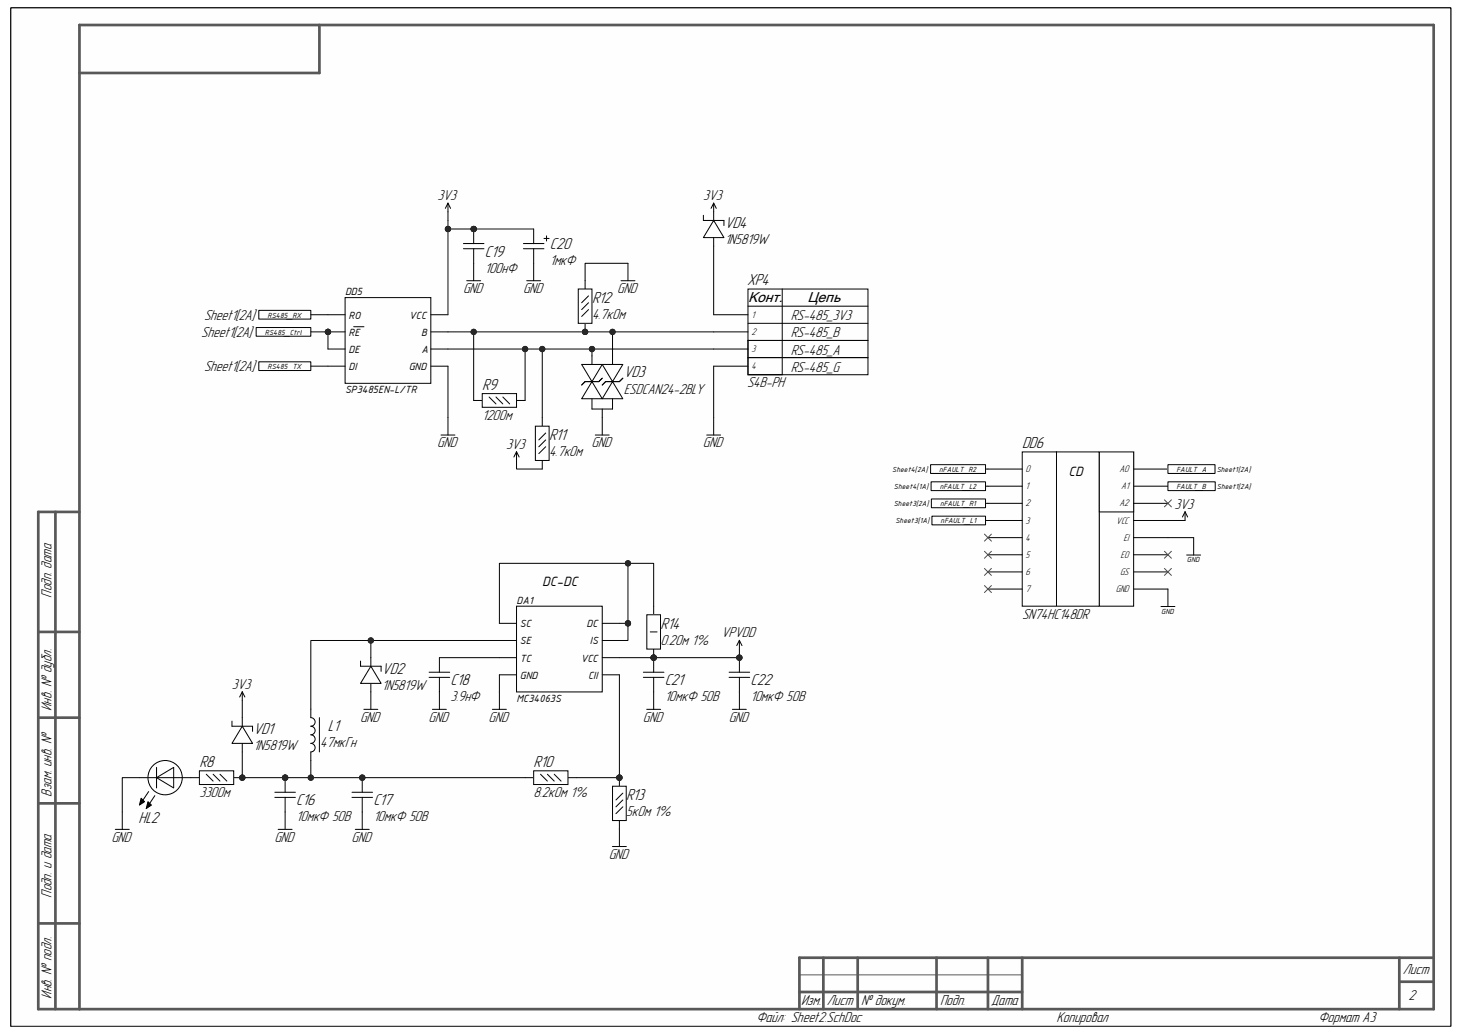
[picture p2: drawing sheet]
<svg xmlns="http://www.w3.org/2000/svg" width="297mm" height="210mm" viewBox="0 0 297 210" stroke-linecap="round" stroke-linejoin="round" font-family="sans-serif">
<path d="M2.2 1.6h292.5v206.8h-292.5z" fill-rule="evenodd" fill="#fefefe"/>
<path d="M2.2 1.6h292.5v206.8h-292.5z" fill="none" stroke="#000" stroke-width=".2"/>
<path d="M2.2 1.6h292.5v206.8h-292.5z" fill-rule="evenodd" fill="#fefefe"/>
<path d="M2.2 1.6h292.5v206.8h-292.5z" fill="none" stroke="#000" stroke-width=".2"/>
<g fill="none" stroke="#585858" stroke-width=".55">
<path d="M64.9 5.1v9.7h-48.8M11.3 104v101M16.1 104h-8.3v101h283.5v-199.9h-275.2v199.9M7.8 128.3h8.3M7.8 145.8h8.3M7.8 163.2h8.3M7.8 187.6h8.3M167.3 194.5v10.5M174.2 194.5v10.5M190.3 194.5v10.5M200.7 194.5v10.5M207.7 194.5v10.5"/>
<path d="M284.3 194.5v10.5M284.3 199.4h7M291.3 194.5h-128.9v10.5M162.4 201.5h45.3"/>
</g>
<path d="M162.4 198h45.3" fill="none" stroke="#585858" stroke-width=".2"/>
<path d="M104.9 123.1h17.4v17.4h-17.4z" fill-rule="evenodd" fill="#fefefe"/>
<path d="M75.3 133.6v1.7M75.3 138.8v1.7M101.5 130.1h3.4M101.5 133.6h3.4M101.5 137.1h3.4M101.5 126.6h3.4M104.9 123.1h17.4v17.4h-17.4zM122.3 130.1h3.5M122.3 133.6h3.5M122.3 137.1h3.5M122.3 126.6h3.5" fill="none" stroke="#000" stroke-width=".2"/>
<path d="M75.3 135.3l2.1 3.5h-4.2z" fill="#fefefe"/>
<path d="M124.4 72.3v1.7M73.2 134.3v1h4.2v1.1M75.3 135.3l2.1 3.5h-4.2zM73.9 144.1h2.9M75.3 140.5v3.6" fill="none" stroke="#000" stroke-width=".2"/>
<path d="M122.3 74h4.2l-2.1 3.5z" fill="#fefefe"/>
<path d="M120.3 72.3v1.7M122.3 74h4.2l-2.1 3.5z" fill="none" stroke="#000" stroke-width=".2"/>
<path d="M118.2 74h4.1l-2 3.5z" fill="#fefefe"/>
<path d="M118.2 74h4.1l-2 3.5zM122.3 76.8l-.6 .7h-2.8l-.7 .7M126.5 76.8l-.7 .7h-2.8l-.7 .7" fill="none" stroke="#000" stroke-width=".2"/>
<path d="M120.3 77.5l2 3.5h-4.1z" fill="#fefefe"/>
<path d="M120.3 77.5l2 3.5h-4.1z" fill="none" stroke="#000" stroke-width=".2"/>
<path d="M124.4 77.5l2.1 3.5h-4.2z" fill="#fefefe"/>
<path d="M122.3 76.8l-.6 .7h-2.8l-.7 .7M124.4 77.5l2.1 3.5h-4.2zM126.5 76.8l-.7 .7h-2.8l-.7 .7M120.3 81v2.1h4.1v-2.1M120.9 88.4h2.9M122.3 83.1v5.3" fill="none" stroke="#000" stroke-width=".2"/>
<circle cx="96.2" cy="46.5" r=".53" fill="#262626"/>
<circle cx="96.2" cy="46.5" r=".53" fill="none" stroke="#262626" stroke-width=".2"/>
<path d="M94.1 50.5h4.2M94.1 49.5h4.2M96.2 46.5v3M96.2 50.5v3" fill="none" stroke="#000" stroke-width=".2"/>
<circle cx="96.2" cy="46.5" r=".53" fill="#262626"/>
<circle cx="96.2" cy="46.5" r=".53" fill="none" stroke="#262626" stroke-width=".2"/>
<g fill="none" stroke="#000" stroke-width=".2">
<path d="M91 41.3l-.5 1M91 41.3l.5 1M91 41.3v1.7M94.8 57h2.8M96.2 53.5v3.5M106.3 49.5h4.2M106.3 50.5h4.2M107 57h2.8M108.4 46.5v3M108.4 50.5v6.5M110.5 48.4h1.1M111 47.9v1.1"/>
<path d="M152 58.7h24.3v10.5h-24.3zM158.9 58.7v10.5M145 63.9h7M145 67.4h7M145 70.9h7M145 74.4h7M152 69.2h6.9v6.9h-6.9zM152 69.2h24.3v3.4h-24.3zM152 72.6h24.3v3.5h-24.3zM152 62.2h24.3M152 65.7h24.3M143.6 88.4h2.8"/>
<path d="M145 84.8v3.6M87.2 137.6h4.2M87.2 136.5h4.2M89.3 133.6v2.9M89.3 137.6v6.5M150.2 130.1l-.5 1M150.2 130.1l.5 1M150.2 130.1v1.7M87.8 144.1h2.9M100 144.1h2.9M101.5 140.5v3.6"/>
</g>
<circle cx="132.8" cy="133.6" r=".53" fill="#262626"/>
<circle cx="132.8" cy="133.6" r=".53" fill="none" stroke="#262626" stroke-width=".2"/>
<path d="M130.7 137.6h4.2M130.7 136.5h4.2M132.8 133.6v2.9M132.8 137.6v2.9" fill="none" stroke="#000" stroke-width=".2"/>
<circle cx="132.8" cy="133.6" r=".53" fill="#262626"/>
<circle cx="132.8" cy="133.6" r=".53" fill="none" stroke="#262626" stroke-width=".2"/>
<circle cx="150.2" cy="133.6" r=".53" fill="#262626"/>
<circle cx="150.2" cy="133.6" r=".53" fill="none" stroke="#262626" stroke-width=".2"/>
<path d="M148.1 137.6h4.2M148.1 136.5h4.2M150.2 133.6v2.9M150.2 137.6v2.9" fill="none" stroke="#000" stroke-width=".2"/>
<circle cx="150.2" cy="133.6" r=".53" fill="#262626"/>
<circle cx="150.2" cy="133.6" r=".53" fill="none" stroke="#262626" stroke-width=".2"/>
<circle cx="125.8" cy="158" r=".53" fill="#262626"/>
<circle cx="125.8" cy="158" r=".53" fill="none" stroke="#262626" stroke-width=".2"/>
<path d="M125.8 158v1.7M125.8 166.7v1.7" fill="none" stroke="#000" stroke-width=".2"/>
<circle cx="125.8" cy="158" r=".53" fill="#262626"/>
<circle cx="125.8" cy="158" r=".53" fill="none" stroke="#262626" stroke-width=".2"/>
<path d="M124.4 159.7h2.8v7h-2.8z" fill-rule="evenodd" fill="#fefefe"/>
<path d="M124.4 159.7h2.8v7h-2.8zM131.4 144.1h2.8M132.8 140.5v3.6M148.8 144.1h2.8M150.2 140.5v3.6M124.4 171.9h2.8M125.8 168.4v3.5M126.5 163.9l-1.4 1.4M126.5 162.5l-1.4 1.4M126.5 161.1l-1.4 1.4" fill="none" stroke="#000" stroke-width=".2"/>
<circle cx="132.8" cy="133.6" r=".53" fill="#262626"/>
<circle cx="132.8" cy="133.6" r=".53" fill="none" stroke="#262626" stroke-width=".2"/>
<path d="M132.8 131.8v1.8" fill="none" stroke="#000" stroke-width=".2"/>
<circle cx="132.8" cy="133.6" r=".53" fill="#262626"/>
<circle cx="132.8" cy="133.6" r=".53" fill="none" stroke="#262626" stroke-width=".2"/>
<path d="M132.8 123.1v1.8" fill="none" stroke="#000" stroke-width=".2"/>
<path d="M131.4 124.9h2.8v6.9h-2.8z" fill-rule="evenodd" fill="#fefefe"/>
<path d="M131.4 124.9h2.8v6.9h-2.8zM132.1 128.3h1.4M106.7 158h1.7M115.4 158h1.7" fill="none" stroke="#000" stroke-width=".2"/>
<path d="M108.4 156.6h7v2.7h-7z" fill-rule="evenodd" fill="#fefefe"/>
<path d="M108.4 156.6h7v2.7h-7zM109.8 157.3l1.4 1.3M111.2 157.3l1.4 1.3M112.6 157.3l1.4 1.3" fill="none" stroke="#000" stroke-width=".2"/>
<circle cx="57.9" cy="158" r=".53" fill="#262626"/>
<circle cx="57.9" cy="158" r=".53" fill="none" stroke="#262626" stroke-width=".2"/>
<path d="M57.9 158v2.9M55.8 162h4.2M55.8 160.9h4.2M57.9 162v2.9" fill="none" stroke="#000" stroke-width=".2"/>
<circle cx="57.9" cy="158" r=".53" fill="#262626"/>
<circle cx="57.9" cy="158" r=".53" fill="none" stroke="#262626" stroke-width=".2"/>
<circle cx="73.6" cy="158" r=".53" fill="#262626"/>
<circle cx="73.6" cy="158" r=".53" fill="none" stroke="#262626" stroke-width=".2"/>
<path d="M73.6 158v2.9M71.5 162h4.2M71.5 160.9h4.2M73.6 162v2.9" fill="none" stroke="#000" stroke-width=".2"/>
<circle cx="73.6" cy="158" r=".53" fill="#262626"/>
<circle cx="73.6" cy="158" r=".53" fill="none" stroke="#262626" stroke-width=".2"/>
<path d="M145 43v1.8M145 48.3v1.7M49.2 140.5l-.5 1.1M49.2 140.5l.5 1.1M49.2 140.5v1.8M63.1 144v1.8a.87 .87 0 0 1 .9 .8 .87 .87 0 0 1-.9 .9 .87 .87 0 0 1 .9 .9 .87 .87 0 0 1-.9 .8 .87 .87 0 0 1 .9 .9 .87 .87 0 0 1-.9 .9 .87 .87 0 0 1 .9 .9 .87 .87 0 0 1-.9 .8v1.8M64.9 145.8v6.9M56.5 168.5h2.8M57.9 164.9v3.6M72.2 168.5h2.8M73.6 164.9v3.6" fill="none" stroke="#000" stroke-width=".2"/>
<path d="M145 44.8l2.1 3.5h-4.2z" fill="#fefefe"/>
<path d="M142.9 43.7v1.1h4.2v1M145 44.8l2.1 3.5h-4.2zM145 41.3l-.5 1M145 41.3l.5 1M145 41.3v1.7M49.2 145.8v1.7M49.2 151v1.7" fill="none" stroke="#000" stroke-width=".2"/>
<path d="M49.2 147.5l2.1 3.5h-4.2z" fill="#fefefe"/>
<path d="M28.3 158h3.5M35.3 158h3.5M47.1 146.5v1h4.2v1M49.2 147.5l2.1 3.5h-4.2z" fill="none" stroke="#000" stroke-width=".2"/>
<path d="M31.8 158l3.5-2.1v4.1z" fill="#fefefe"/>
<g fill="none" stroke="#000" stroke-width=".2">
<path d="M31.8 158l3.5-2.1v4.1zM31.8 158h3.5M31.8 155.9v4.1M28.7 162.1l.7 .7-1.1 .7zM30.1 162.8l.7 .7-1.1 .7zM30.2 160.8l-1.7 2.6M31.5 161.6l-1.8 2.6"/>
<circle cx="33.5" cy="158" r="3.5"/>
</g>
<path d="M28.7 162.1l.7 .7-1.1 .7zM30.1 162.8l.7 .7-1.1 .7z" fill="#000"/>
<circle cx="49.2" cy="158" r=".53" fill="#262626"/>
<circle cx="49.2" cy="158" r=".53" fill="none" stroke="#262626" stroke-width=".2"/>
<path d="M47.5 158h1.7" fill="none" stroke="#000" stroke-width=".2"/>
<circle cx="49.2" cy="158" r=".53" fill="#262626"/>
<circle cx="49.2" cy="158" r=".53" fill="none" stroke="#262626" stroke-width=".2"/>
<path d="M38.8 158h1.7" fill="none" stroke="#000" stroke-width=".2"/>
<path d="M40.5 156.6h7v2.7h-7z" fill-rule="evenodd" fill="#fefefe"/>
<path d="M40.5 156.6h7v2.7h-7zM41.9 157.3l1.4 1.3M43.3 157.3l1.4 1.3M44.7 157.3l1.4 1.3M23.4 168.5h2.9M24.8 164.9v3.6" fill="none" stroke="#000" stroke-width=".2"/>
<path d="M189.3 104.8h10.9v1.8h-10.9z" fill-rule="evenodd" fill="#fefefe"/>
<path d="M189.3 104.8h10.9v1.8h-10.9z" fill="none" stroke="#000" stroke-width=".2"/>
<path d="M189.2 101.3h11v1.8h-11z" fill-rule="evenodd" fill="#fefefe"/>
<path d="M189.2 101.3h11v1.8h-11z" fill="none" stroke="#000" stroke-width=".2"/>
<path d="M189.2 97.9h11v1.7h-11z" fill-rule="evenodd" fill="#fefefe"/>
<path d="M189.2 97.9h11v1.7h-11z" fill="none" stroke="#000" stroke-width=".2"/>
<path d="M189.1 94.4h11.1v1.8h-11.1z" fill-rule="evenodd" fill="#fefefe"/>
<path d="M189.1 94.4h11.1v1.8h-11.1z" fill="none" stroke="#000" stroke-width=".2"/>
<path d="M214.6 91.8h8.7v31.3h-8.7z" fill-rule="evenodd" fill="#fefefe"/>
<path d="M214.6 91.8h8.7v31.3h-8.7z" fill="none" stroke="#000" stroke-width=".2"/>
<path d="M207.7 91.8h6.9v31.3h-6.9z" fill-rule="evenodd" fill="#fefefe"/>
<path d="M207.7 91.8h6.9v31.3h-6.9z" fill="none" stroke="#000" stroke-width=".2"/>
<path d="M223.3 91.8h7v31.3h-7z" fill-rule="evenodd" fill="#fefefe"/>
<path d="M200.7 95.3h7M200.7 98.8h7M223.3 91.8h7v31.3h-7zM200.7 102.2h7M200.7 105.7h7" fill="none" stroke="#000" stroke-width=".2"/>
<path d="M223.3 91.8h7v12.2h-7z" fill-rule="evenodd" fill="#fefefe"/>
<g fill="none" stroke="#000" stroke-width=".2">
<path d="M223.3 91.8h7v12.2h-7zM230.3 95.3h7M230.3 98.8h7M200.7 119.6h7M200.7 109.2h7M200.7 112.7h7M200.7 116.2h7M230.3 105.7h7M230.3 119.6h7M230.3 109.2h7M230.3 112.7h7M230.3 116.2h7"/>
<path d="M230.3 102.2h7"/>
</g>
<path d="M237.3 94.4h9.5v1.8h-9.5z" fill-rule="evenodd" fill="#fefefe"/>
<path d="M237.3 94.4h9.5v1.8h-9.5z" fill="none" stroke="#000" stroke-width=".2"/>
<path d="M237.3 97.9h9.6v1.7h-9.6z" fill-rule="evenodd" fill="#fefefe"/>
<path d="M237.3 97.9h9.6v1.7h-9.6zM237.3 119.6v3.6M240.7 103.9l-.5 1.1M240.7 103.9l.6 1.1M240.7 103.9v1.8M241.1 112.7h2.8M242.5 109.2v3.5M235.9 123.2h2.8" fill="none" stroke="#000" stroke-width=".2"/>
<path d="M200 108.5l1.4 1.4M200 112l1.4 1.4M200 115.5l1.4 1.4M200 118.9l1.4 1.5M201.4 108.5l-1.4 1.4M201.4 112l-1.4 1.4M201.4 115.5l-1.4 1.4M201.4 118.9l-1.4 1.5M236.6 115.5l1.4 1.4M236.6 112l1.4 1.4M238 115.5l-1.4 1.4M238 112l-1.4 1.4" fill="none" stroke="#4c4c4c" stroke-width=".2"/>
<circle cx="66.6" cy="67.4" r=".53" fill="#262626"/>
<circle cx="66.6" cy="67.4" r=".53" fill="none" stroke="#262626" stroke-width=".2"/>
<path d="M70.1 60.4h17.4v17.5h-17.4z" fill-rule="evenodd" fill="#fefefe"/>
<path d="M66.6 67.4h3.5M70.1 60.4h17.4v17.5h-17.4z" fill="none" stroke="#000" stroke-width=".2"/>
<circle cx="66.6" cy="67.4" r=".53" fill="#262626"/>
<circle cx="66.6" cy="67.4" r=".53" fill="none" stroke="#262626" stroke-width=".2"/>
<path d="M66.6 70.9h3.5M66.6 74.4h3.5M66.6 63.9h3.5M71.9 66.4h2M87.5 70.9h3.5M87.5 74.4h3.5M87.5 63.9h3.5M87.5 67.4h3.5M89.6 88.4h2.8M91 84.8v3.6" fill="none" stroke="#000" stroke-width=".2"/>
<path d="M52.6 63h10.5v1.8h-10.5z" fill-rule="evenodd" fill="#fefefe"/>
<path d="M52.6 63h10.5v1.8h-10.5z" fill="none" stroke="#000" stroke-width=".2"/>
<path d="M52.6 73.5h10.5v1.8h-10.5z" fill-rule="evenodd" fill="#fefefe"/>
<path d="M52.6 73.5h10.5v1.8h-10.5z" fill="none" stroke="#000" stroke-width=".2"/>
<path d="M52 66.5h11.1v1.8h-11.1z" fill-rule="evenodd" fill="#fefefe"/>
<path d="M52 66.5h11.1v1.8h-11.1zM96.2 81.3h1.8M104.9 81.3h1.8" fill="none" stroke="#000" stroke-width=".2"/>
<path d="M98 79.9h6.9v2.8h-6.9z" fill-rule="evenodd" fill="#fefefe"/>
<path d="M98 79.9h6.9v2.8h-6.9zM99.4 80.6l1.4 1.4M100.8 80.6l1.4 1.4M102.2 80.6l1.3 1.4M110.2 84.8v1.8M110.2 93.5v1.8" fill="none" stroke="#000" stroke-width=".2"/>
<path d="M236.6 101.5l1.4 1.4M238 101.5l-1.4 1.4" fill="none" stroke="#4c4c4c" stroke-width=".2"/>
<path d="M108.8 86.6h2.8v6.9h-2.8z" fill-rule="evenodd" fill="#fefefe"/>
<path d="M108.8 86.6h2.8v6.9h-2.8zM110.9 88l-1.4 1.3M110.9 89.3l-1.4 1.4M110.9 90.7l-1.4 1.4" fill="none" stroke="#000" stroke-width=".2"/>
<circle cx="118.9" cy="67.4" r=".53" fill="#262626"/>
<circle cx="118.9" cy="67.4" r=".53" fill="none" stroke="#262626" stroke-width=".2"/>
<path d="M118.9 65.7v1.7" fill="none" stroke="#000" stroke-width=".2"/>
<circle cx="118.9" cy="67.4" r=".53" fill="#262626"/>
<circle cx="118.9" cy="67.4" r=".53" fill="none" stroke="#262626" stroke-width=".2"/>
<path d="M118.9 57v1.7" fill="none" stroke="#000" stroke-width=".2"/>
<path d="M117.5 58.7h2.8v7h-2.8z" fill-rule="evenodd" fill="#fefefe"/>
<path d="M117.5 58.7h2.8v7h-2.8zM126.2 57h2.8M127.6 53.5v3.5M63.1 74.4h3.5M119.6 62.9l-1.4 1.4M119.6 61.5l-1.4 1.4M119.6 60.1l-1.4 1.4M145 74.4v10.4M104.9 91.8l-.5 1M104.9 91.8l.6 1M104.9 91.8v1.7M101.5 130.1h-26.2v3.5" fill="none" stroke="#000" stroke-width=".2"/>
<circle cx="75.3" cy="130.1" r=".53" fill="#262626"/>
<circle cx="75.3" cy="130.1" r=".53" fill="none" stroke="#262626" stroke-width=".2"/>
<path d="M89.3 133.6h12.2M101.5 137.1v3.4M125.8 126.6h1.8" fill="none" stroke="#000" stroke-width=".2"/>
<circle cx="127.6" cy="126.6" r=".53" fill="#262626"/>
<circle cx="127.6" cy="126.6" r=".53" fill="none" stroke="#262626" stroke-width=".2"/>
<path d="M150.2 131.8v1.8h-24.4" fill="none" stroke="#000" stroke-width=".2"/>
<circle cx="150.2" cy="133.6" r=".53" fill="#262626"/>
<circle cx="150.2" cy="133.6" r=".53" fill="none" stroke="#262626" stroke-width=".2"/>
<circle cx="132.8" cy="133.6" r=".53" fill="#262626"/>
<circle cx="132.8" cy="133.6" r=".53" fill="none" stroke="#262626" stroke-width=".2"/>
<path d="M127.6 126.6v3.5h-1.8" fill="none" stroke="#000" stroke-width=".2"/>
<circle cx="127.6" cy="126.6" r=".53" fill="#262626"/>
<circle cx="127.6" cy="126.6" r=".53" fill="none" stroke="#262626" stroke-width=".2"/>
<path d="M127.6 114.4v12.2" fill="none" stroke="#000" stroke-width=".2"/>
<circle cx="127.6" cy="126.6" r=".53" fill="#262626"/>
<circle cx="127.6" cy="126.6" r=".53" fill="none" stroke="#262626" stroke-width=".2"/>
<circle cx="127.6" cy="114.4" r=".53" fill="#262626"/>
<circle cx="127.6" cy="114.4" r=".53" fill="none" stroke="#262626" stroke-width=".2"/>
<path d="M75.3 130.1h-12.2v13.9" fill="none" stroke="#000" stroke-width=".2"/>
<circle cx="75.3" cy="130.1" r=".53" fill="#262626"/>
<circle cx="75.3" cy="130.1" r=".53" fill="none" stroke="#262626" stroke-width=".2"/>
<path d="M117.1 158h8.7" fill="none" stroke="#000" stroke-width=".2"/>
<circle cx="125.8" cy="158" r=".53" fill="#262626"/>
<circle cx="125.8" cy="158" r=".53" fill="none" stroke="#262626" stroke-width=".2"/>
<path d="M125.8 137.1v20.9" fill="none" stroke="#000" stroke-width=".2"/>
<circle cx="125.8" cy="158" r=".53" fill="#262626"/>
<circle cx="125.8" cy="158" r=".53" fill="none" stroke="#262626" stroke-width=".2"/>
<path d="M63.1 154.5v3.5" fill="none" stroke="#000" stroke-width=".2"/>
<circle cx="63.1" cy="158" r=".53" fill="#262626"/>
<circle cx="63.1" cy="158" r=".53" fill="none" stroke="#262626" stroke-width=".2"/>
<path d="M145 50v13.9M49.2 152.7v5.3h8.7" fill="none" stroke="#000" stroke-width=".2"/>
<circle cx="57.9" cy="158" r=".53" fill="#262626"/>
<circle cx="57.9" cy="158" r=".53" fill="none" stroke="#262626" stroke-width=".2"/>
<circle cx="49.2" cy="158" r=".53" fill="#262626"/>
<circle cx="49.2" cy="158" r=".53" fill="none" stroke="#262626" stroke-width=".2"/>
<path d="M49.2 142.3v3.5M57.9 158h48.8" fill="none" stroke="#000" stroke-width=".2"/>
<circle cx="57.9" cy="158" r=".53" fill="#262626"/>
<circle cx="57.9" cy="158" r=".53" fill="none" stroke="#262626" stroke-width=".2"/>
<circle cx="63.1" cy="158" r=".53" fill="#262626"/>
<circle cx="63.1" cy="158" r=".53" fill="none" stroke="#262626" stroke-width=".2"/>
<circle cx="73.6" cy="158" r=".53" fill="#262626"/>
<circle cx="73.6" cy="158" r=".53" fill="none" stroke="#262626" stroke-width=".2"/>
<path d="M132.8 123.1v-8.7h-31.3v12.2" fill="none" stroke="#000" stroke-width=".2"/>
<circle cx="127.6" cy="114.4" r=".53" fill="#262626"/>
<circle cx="127.6" cy="114.4" r=".53" fill="none" stroke="#262626" stroke-width=".2"/>
<path d="M66.6 67.4v3.5M91 74.4v10.4M200.2 95.3h.5M200.2 98.8h.5M200.2 102.2h.5M200.2 105.7h.5M237.3 105.7h3.4M237.3 109.2h5.2M28.3 158h-3.5v6.9" fill="none" stroke="#000" stroke-width=".2"/>
<circle cx="66.6" cy="67.4" r=".53" fill="#262626"/>
<circle cx="66.6" cy="67.4" r=".53" fill="none" stroke="#262626" stroke-width=".2"/>
<path d="M63.1 63.9h3.5M63.1 67.4h3.5" fill="none" stroke="#000" stroke-width=".2"/>
<circle cx="66.6" cy="67.4" r=".53" fill="#262626"/>
<circle cx="66.6" cy="67.4" r=".53" fill="none" stroke="#262626" stroke-width=".2"/>
<path d="M91 43v1.8M91 46.5h5.2" fill="none" stroke="#000" stroke-width=".2"/>
<circle cx="91" cy="46.5" r=".53" fill="#262626"/>
<circle cx="91" cy="46.5" r=".53" fill="none" stroke="#262626" stroke-width=".2"/>
<circle cx="96.2" cy="46.5" r=".53" fill="#262626"/>
<circle cx="96.2" cy="46.5" r=".53" fill="none" stroke="#262626" stroke-width=".2"/>
<path d="M91 46.5v17.4" fill="none" stroke="#0e0e0e" stroke-width=".2"/>
<circle cx="91" cy="46.5" r=".53" fill="#262626"/>
<circle cx="91" cy="46.5" r=".53" fill="none" stroke="#262626" stroke-width=".2"/>
<path d="M96.2 46.5h12.2" fill="none" stroke="#0e0e0e" stroke-width=".2"/>
<circle cx="96.2" cy="46.5" r=".53" fill="#262626"/>
<circle cx="96.2" cy="46.5" r=".53" fill="none" stroke="#262626" stroke-width=".2"/>
<path d="M91 44.8v1.7" fill="none" stroke="#0e0e0e" stroke-width=".2"/>
<circle cx="91" cy="46.5" r=".53" fill="#262626"/>
<circle cx="91" cy="46.5" r=".53" fill="none" stroke="#262626" stroke-width=".2"/>
<path d="M96.2 67.4v13.9" fill="none" stroke="#000" stroke-width=".2"/>
<circle cx="96.2" cy="67.4" r=".53" fill="#262626"/>
<circle cx="96.2" cy="67.4" r=".53" fill="none" stroke="#262626" stroke-width=".2"/>
<path d="M91 67.4h33.4" fill="none" stroke="#000" stroke-width=".2"/>
<circle cx="96.2" cy="67.4" r=".53" fill="#262626"/>
<circle cx="96.2" cy="67.4" r=".53" fill="none" stroke="#262626" stroke-width=".2"/>
<circle cx="118.9" cy="67.4" r=".53" fill="#262626"/>
<circle cx="118.9" cy="67.4" r=".53" fill="none" stroke="#262626" stroke-width=".2"/>
<circle cx="124.4" cy="67.4" r=".53" fill="#262626"/>
<circle cx="124.4" cy="67.4" r=".53" fill="none" stroke="#262626" stroke-width=".2"/>
<path d="M106.7 70.9v10.4" fill="none" stroke="#000" stroke-width=".2"/>
<circle cx="106.7" cy="70.9" r=".53" fill="#262626"/>
<circle cx="106.7" cy="70.9" r=".53" fill="none" stroke="#262626" stroke-width=".2"/>
<path d="M127.6 53.5h-8.7v3.5M91 70.9h54M104.9 93.5v1.8h5.3" fill="none" stroke="#000" stroke-width=".2"/>
<circle cx="106.7" cy="70.9" r=".53" fill="#262626"/>
<circle cx="106.7" cy="70.9" r=".53" fill="none" stroke="#262626" stroke-width=".2"/>
<circle cx="110.2" cy="70.9" r=".53" fill="#262626"/>
<circle cx="110.2" cy="70.9" r=".53" fill="none" stroke="#262626" stroke-width=".2"/>
<circle cx="120.3" cy="70.9" r=".53" fill="#262626"/>
<circle cx="120.3" cy="70.9" r=".53" fill="none" stroke="#262626" stroke-width=".2"/>
<path d="M145 67.4h-20.6v4.9" fill="none" stroke="#000" stroke-width=".2"/>
<circle cx="124.4" cy="67.4" r=".53" fill="#262626"/>
<circle cx="124.4" cy="67.4" r=".53" fill="none" stroke="#262626" stroke-width=".2"/>
<path d="M120.3 70.9v1.4" fill="none" stroke="#000" stroke-width=".2"/>
<circle cx="120.3" cy="70.9" r=".53" fill="#262626"/>
<circle cx="120.3" cy="70.9" r=".53" fill="none" stroke="#262626" stroke-width=".2"/>
<path d="M110.2 70.9v13.9" fill="none" stroke="#000" stroke-width=".2"/>
<circle cx="110.2" cy="70.9" r=".53" fill="#262626"/>
<circle cx="110.2" cy="70.9" r=".53" fill="none" stroke="#262626" stroke-width=".2"/>
<g font-size="3.4">
<text x="147.2" y="46.4">VD4</text>
<text x="98.5" y="52.1">C19</text>
<text x="111.7" y="50.5">C20</text>
<text x="151.8" y="57.8">XP4</text>
<text x="120.3" y="61.6">R12</text>
<text x="126.7" y="76.7">VD3</text>
<text x="98" y="79.2">R9</text>
<text x="111.5" y="89.4">R11</text>
<text x="207.6" y="91.1">DD6</text>
<text x="134.2" y="127.7">R14</text>
<text x="77.6" y="136.9">VD2</text>
<text x="91.5" y="139.2">C18</text>
<text x="135" y="139.2">C21</text>
<text x="152.5" y="139.2">C22</text>
<text x="51.5" y="149.1">VD1</text>
<text x="66.6" y="148.5">L1</text>
<text x="40.5" y="155.9">R8</text>
<text x="108.4" y="155.9">R10</text>
<text x="28.2" y="167.2">HL2</text>
<text x="60.2" y="163.6">C16</text>
<text x="75.9" y="163.6">C17</text>
<text x="127.2" y="162.5">R13</text>
</g>
<g font-size="3.1">
<text x="88.9" y="40.6">3V3</text>
<text x="142.9" y="40.6">3V3</text>
<text x="111.7" y="53.8">1мкФ</text>
<text x="147.2" y="49.7">1N5819W</text>
<text x="94.1" y="59.6">GND</text>
<text x="98.5" y="55.4">100нФ</text>
<text x="106.3" y="59.6">GND</text>
<text x="125.4" y="59.6">GND</text>
<text x="41.4" y="64.9">Sheet1[2A]</text>
<text x="120.3" y="64.8">4.7кОм</text>
<text x="160.7" y="65">RS-485_3V3</text>
<text x="40.9" y="68.4">Sheet1[2A]</text>
<text x="160.7" y="68.5">RS-485_B</text>
<text x="41.4" y="75.3">Sheet1[2A]</text>
<text x="160.7" y="72">RS-485_A</text>
<text x="160.7" y="75.5">RS-485_G</text>
<text x="126.7" y="79.9">ESDCAN24-2BLY</text>
<text x="151.8" y="78.7">S4B-PH</text>
<text x="98" y="85.3">120Ом</text>
<text x="88.8" y="90.9">GND</text>
<text x="102.8" y="91.1">3V3</text>
<text x="111.5" y="92.7">4.7кОм</text>
<text x="120.2" y="90.9">GND</text>
<text x="142.8" y="90.9">GND</text>
<text x="238.6" y="103.3">3V3</text>
<text x="10.5" y="121.4" transform="rotate(-90 10.5 121.4)">Подп. дата</text>
<text x="207.6" y="125.7">SN74HC148DR</text>
<text x="134.2" y="130.9">0.2Ом 1%</text>
<text x="146.6" y="129.4">VPVDD</text>
<text x="47.1" y="139.9">3V3</text>
<text x="77.6" y="140.2">1N5819W</text>
<text x="91.5" y="142.5">3.9нФ</text>
<text x="135" y="142.5">10мкФ 50В</text>
<text x="152.5" y="142.5">10мкФ 50В</text>
<text x="10.5" y="144.4" transform="rotate(-90 10.5 144.4)">Инв. № дубл.</text>
<text x="73.2" y="146.6">GND</text>
<text x="87.1" y="146.6">GND</text>
<text x="99.3" y="146.6">GND</text>
<text x="130.6" y="146.6">GND</text>
<text x="148" y="146.6">GND</text>
<text x="51.5" y="152.4">1N5819W</text>
<text x="65.1" y="151.7">47мкГн</text>
<text x="10.5" y="161.8" transform="rotate(-90 10.5 161.8)">Взам. инв. №</text>
<text x="40.5" y="161.9">330Ом</text>
<text x="108.4" y="161.9">8.2кОм 1%</text>
<text x="60.2" y="166.8">10мкФ 50В</text>
<text x="75.9" y="166.8">10мкФ 50В</text>
<text x="127.2" y="165.8">5кОм 1%</text>
<text x="22.6" y="171">GND</text>
<text x="55.8" y="171">GND</text>
<text x="71.4" y="171">GND</text>
<text x="123.7" y="174.5">GND</text>
<text x="10.5" y="182.3" transform="rotate(-90 10.5 182.3)">Подп. и дата</text>
<text x="285" y="197.9">Лист</text>
<text x="10.5" y="202.9" transform="rotate(-90 10.5 202.9)">Инв. № подл.</text>
<text x="286.2" y="203.1">2</text>
<text x="153.7" y="207.6">Файл: Sheet2.SchDoc</text>
<text x="162.7" y="204.2">Изм.</text>
<text x="168" y="204.2">Лист № докум.</text>
<text x="191" y="204.2">Подп.</text>
<text x="201.4" y="204.2">Дата</text>
<text x="214.6" y="207.6">Копировал</text>
<text x="267.8" y="207.6">Формат А3</text>
</g>
<g font-size="3">
<text x="152" y="61.4">Конт.</text>
<text x="164" y="61.4">Цепь</text>
</g>
<g font-size="2.6">
<text x="217.1" y="96.8">CD</text>
<text x="110.2" y="119.1">DC-DC</text>
</g>
<g font-size="2.1">
<text x="152.7" y="64.6">1</text>
<text x="152.7" y="68">2</text>
<text x="152.7" y="71.5">3</text>
<text x="152.7" y="75">4</text>
<text x="208.4" y="95.9">0</text>
<text x="227.5" y="95.9">A0</text>
<text x="208.4" y="99.4">1</text>
<text x="227.8" y="99.4">A1</text>
<text x="208.4" y="102.9">2</text>
<text x="208.4" y="106.3">3</text>
<text x="226.8" y="106.3">VCC</text>
<text x="227.5" y="102.9">A2</text>
<text x="208.4" y="109.9">4</text>
<text x="208.4" y="113.3">5</text>
<text x="227.6" y="113.3">EO</text>
<text x="228.2" y="109.9">EI</text>
<text x="208.4" y="116.8">6</text>
<text x="227.5" y="116.8">GS</text>
<text x="208.4" y="120.3">7</text>
<text x="226.7" y="120.3">GND</text>
</g>
<g font-size="2">
<text x="70.1" y="60">DD5</text>
<text x="70.8" y="64.7">RO</text>
<text x="83.1" y="64.7">VCC</text>
<text x="70.8" y="68.2">RE</text>
<text x="70.8" y="71.7">DE</text>
<text x="85.6" y="68.2">B</text>
<text x="85.6" y="71.7">A</text>
<text x="70.8" y="75.2">DI</text>
<text x="83.1" y="75.2">GND</text>
<text x="70.1" y="79.9">SP3485EN-L/TR</text>
<text x="104.9" y="122.7">DA1</text>
<text x="105.6" y="130.9">SE</text>
<text x="105.6" y="127.4">SC</text>
<text x="119.2" y="127.4">DC</text>
<text x="119.8" y="130.9">IS</text>
<text x="105.6" y="134.4">TC</text>
<text x="105.6" y="137.8">GND</text>
<text x="118" y="134.4">VCC</text>
<text x="119.5" y="137.8">CII</text>
<text x="104.9" y="142.6">MC34063S</text>
</g>
<g font-size="1.4">
<text x="54.4" y="64.5">RS485_RX</text>
<text x="53.8" y="68">RS485_Ctrl</text>
<text x="54.4" y="74.9">RS485_TX</text>
<text x="181.3" y="95.8">Sheet4[2A]</text>
<text x="190.8" y="95.8">nFAULT_R2</text>
<text x="239" y="95.8">FAULT_A</text>
<text x="247.2" y="95.8">Sheet1[2A]</text>
<text x="181.6" y="99.3">Sheet4[1A]</text>
<text x="190.9" y="99.3">nFAULT_L2</text>
<text x="239" y="99.3">FAULT_B</text>
<text x="247.2" y="99.3">Sheet1[2A]</text>
<text x="181.6" y="102.8">Sheet3[2A]</text>
<text x="181.9" y="106.3">Sheet3[1A]</text>
<text x="191" y="102.8">nFAULT_R1</text>
<text x="191.1" y="106.3">nFAULT_L1</text>
<text x="241.1" y="114.2">GND</text>
<text x="235.9" y="124.6">GND</text>
</g>
<text font-size=".3" fill="#585858" x="10.9" y="205.1">ALTIUM GOSTBOM2.0 KEV</text>
</svg>
